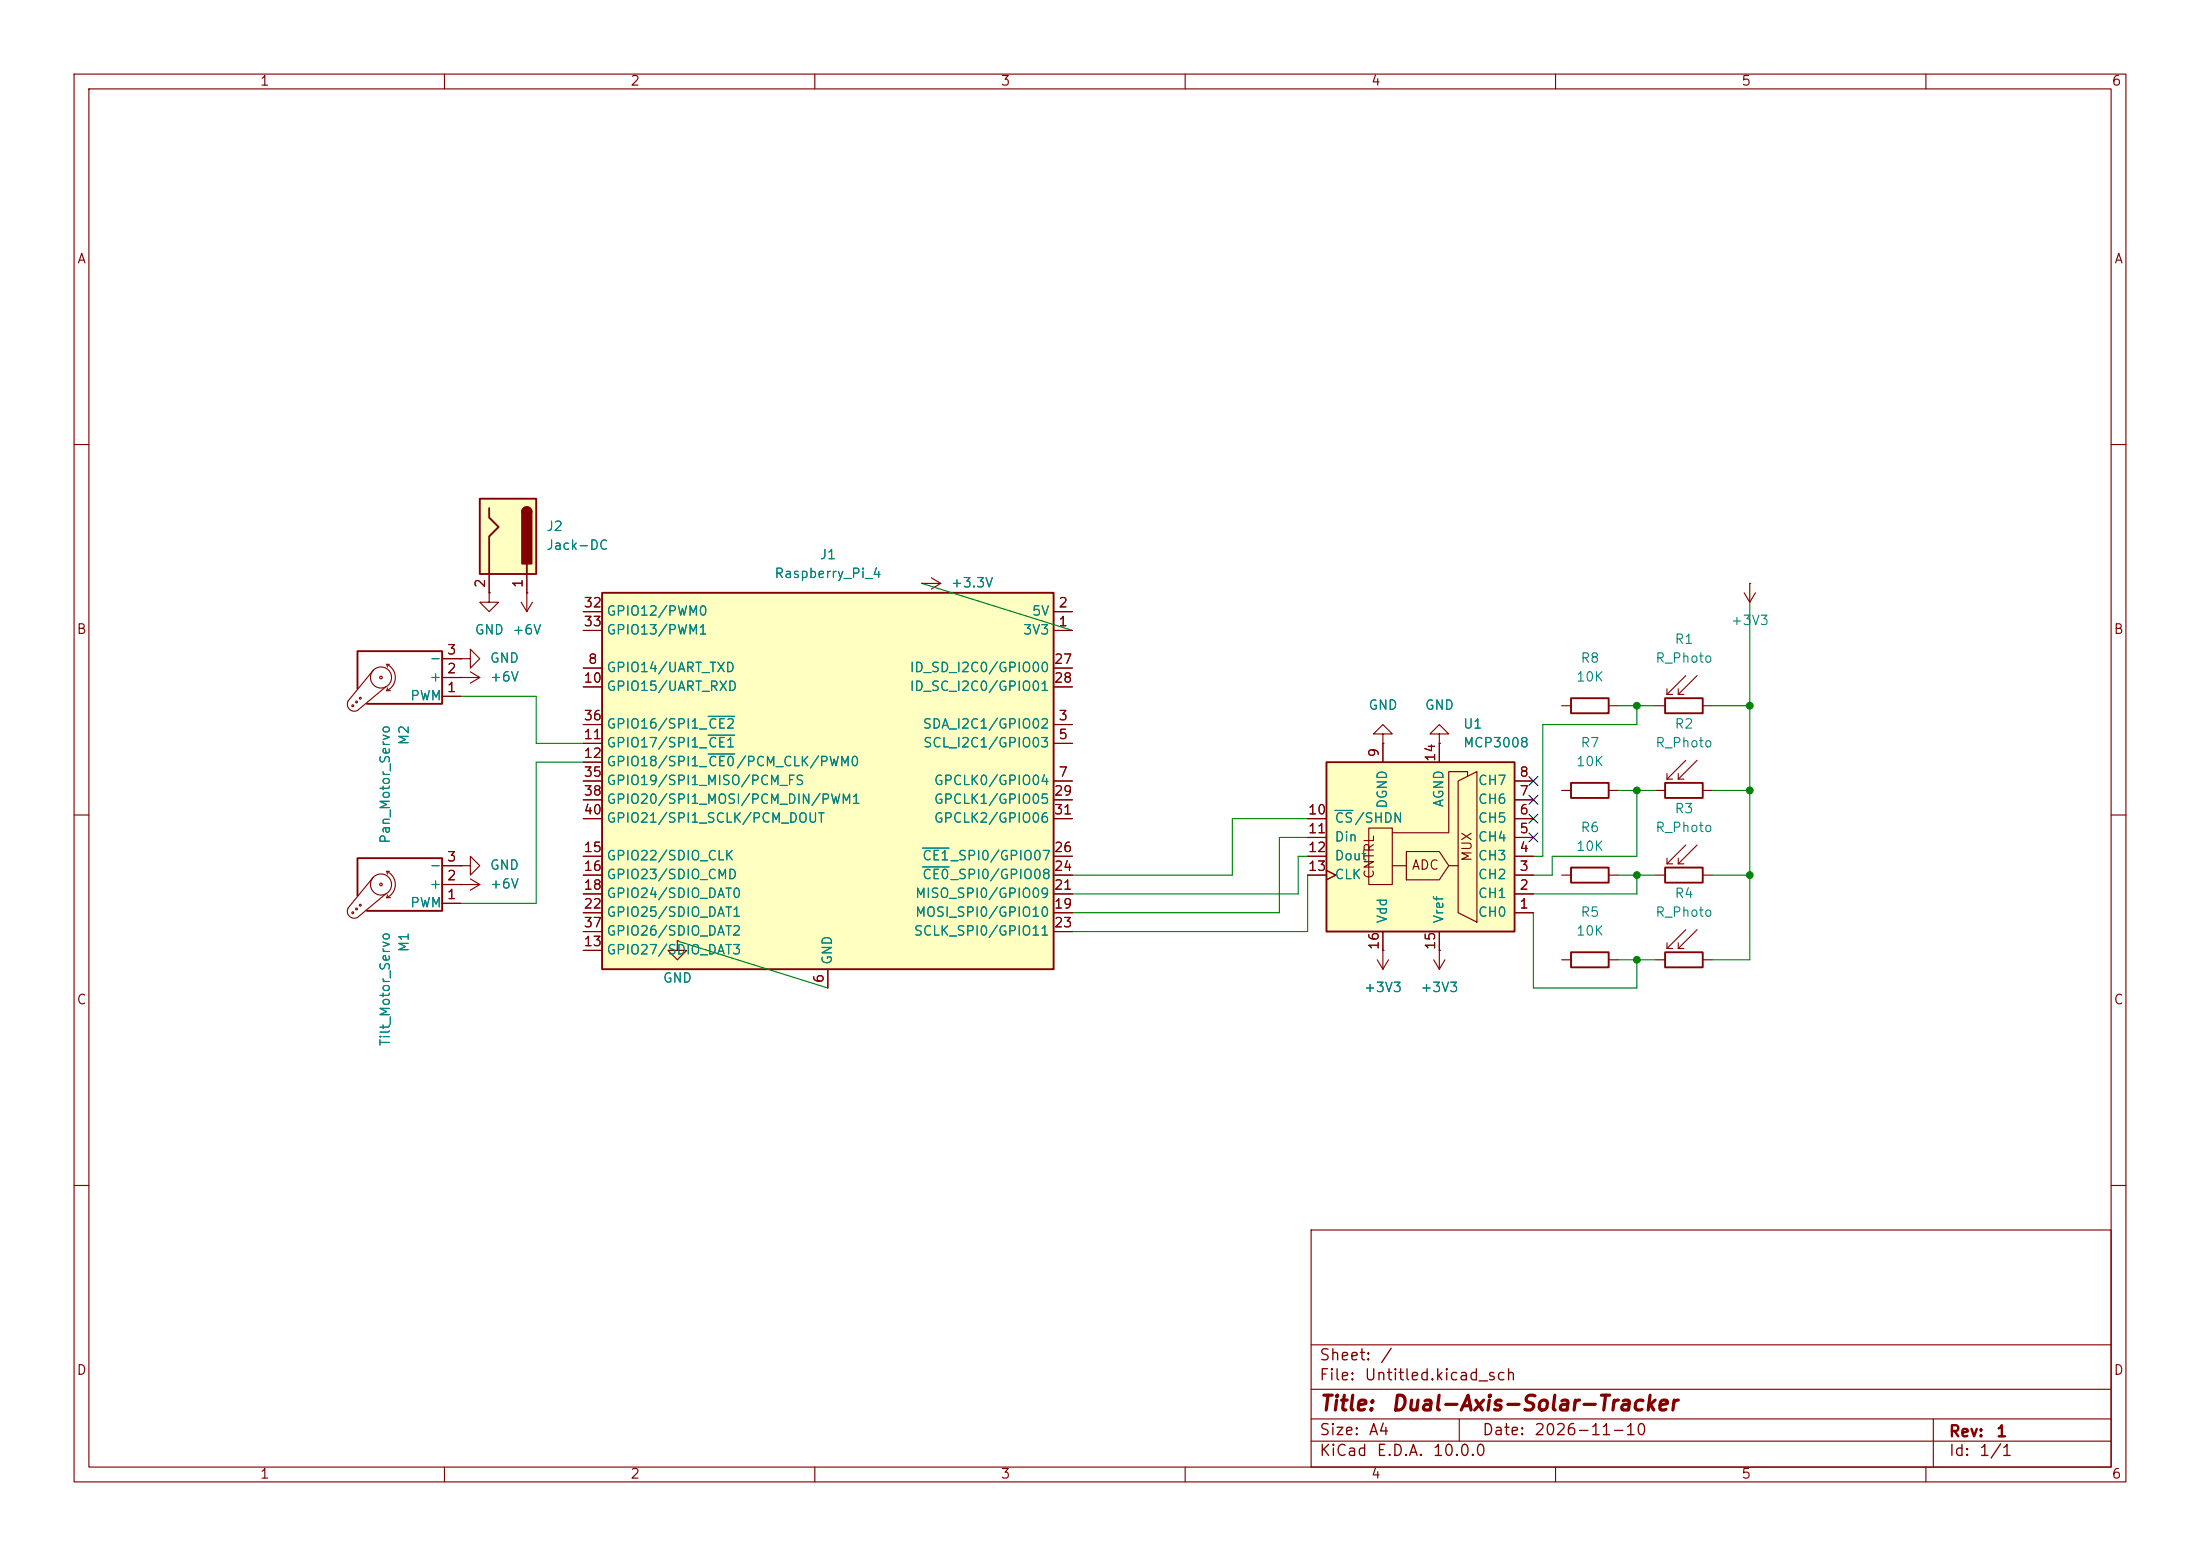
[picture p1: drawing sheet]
<svg xmlns="http://www.w3.org/2000/svg" width="297mm" height="210mm" viewBox="0 0 297 210" stroke-linecap="round" stroke-linejoin="round" font-family="sans-serif">
<g fill="none" stroke="#840000" stroke-width=".15">
<path d="M10 10h277v190h-277zM12 12h273v186h-273zM60 10v2M110 10v2M160 10v2M210 10v2M260 10v2M10 60h2M285 60h2M194.3 99.1h1.3l-1.3-1.3-1.3 1.3h1.3v1.2M10 110h2M194.3 100.3h.1"/>
<path d="M210.8 106.7h1.3M217.2 106.7h1.2M285 110h2M193.5 129.5l.8 1.3M194.3 128.3h.1M194.3 128.3v2.5M195.1 129.5l-.8 1.3M10 160h2M177 166h108v32h-108zM285 160h2M60 198v2M110 198v2"/>
<path d="M160 198v2M177 194.5h108M177 191.5h108M177 187.5h108M177 181.5h108M197 191.5v3M210 198v2M260 198v2M261 191.5v6.5"/>
</g>
<path d="M212.1 105.7h5.1v2h-5.1z" fill="none" stroke="#840000" stroke-width=".25"/>
<path d="M179.1 102.9h25.4v22.8h-25.4z" fill="#ffffc2"/>
<g fill="none" stroke="#840000" stroke-width=".15">
<path d="M236.2 78.7h.1M236.2 78.7v2.6M50.4 90.4l-3.4 4.2a.94 .94 0 0 0 .2 1.1 .94 .94 0 0 0 1.1 .2l3.8-3.2M52.2 89.7a1.93 1.93 0 0 1 1.2 1.7 1.93 1.93 0 0 1-1.2 1.8M52.2 93.2h.5M52.2 89.7h.4M52.2 89.7l.1 .3M52.3 92.8l-.1 .4M59.7 94h2.5M59.7 91.4h5.1M59.7 88.9h2.5M62.2 91.4h.1"/>
<path d="M62.2 88.9h1.3v-1.3l1.3 1.3-1.3 1.3v-1.3M62.2 88.9h.1M63.5 90.7l1.3 .7M64.8 91.4l-1.3 .8M186.7 99.1h1.3l-1.3-1.3-1.3 1.3h1.3v1.2M210.8 95.3h1.3M217.2 95.3h1.2M223.5 95.3h1.3M225 93.7h.8M225 93v.7M226.6 93v.7M226.6 93.7h.7"/>
<path d="M227.6 91.2l-2.6 2.5M229.1 91.2l-2.5 2.5M229.9 95.3h1.2M235.5 80l.7 1.3M237 80l-.8 1.3M50.4 118.4l-3.4 4.2a.94 .94 0 0 0 .2 1.1 .94 .94 0 0 0 1.1 .1l3.8-3.1M52.2 117.6a1.93 1.93 0 0 1 1.2 1.8 1.93 1.93 0 0 1-1.2 1.8M52.2 117.6h.4M52.2 117.6l.1 .4M59.7 116.8h2.5M59.7 119.4h5.1M62.2 119.4h.1"/>
<path d="M62.2 116.8h1.3v-1.2l1.3 1.2-1.3 1.3v-1.3M62.2 116.8h.1M63.5 118.6l1.3 .8M64.8 119.4l-1.3 .7M176.5 118.1h2.6M176.5 115.6h2.6M176.5 113h2.6M176.5 110.5h2.6M179.1 117.5l1.2 .6-1.2 .6M184.8 111.8h3.2v7.6h-3.2zM186.7 100.3h.1M186.7 100.3v2.6"/>
<path d="M188 116.8h1.9M189.9 114.9h4.4l1.3 1.9-1.3 1.9h-4.4zM194.3 100.3v2.6M195.6 116.8h1.2M196.8 105.4l2.6-1.3v20.4l-2.6-1.3zM198.1 104.8v-.7h-2.5v8.3h-7.6M204.5 118.1h2.5M204.5 115.6h2.5M204.5 113h2.5M204.5 110.5h2.5M204.5 108h2.5M204.5 105.4h2.5"/>
<path d="M210.8 118.1h1.3M217.2 118.1h1.2M223.5 118.1h1.3M223.5 106.7h1.3M225 104.4v.8M225 115.8v.8M225 105.2h.8M225 116.6h.8M226.6 104.4v.8M226.6 115.8v.8M226.6 105.2h.7M226.6 116.6h.7"/>
<path d="M227.6 102.6l-2.6 2.6M227.6 114l-2.6 2.6M229.1 102.6l-2.5 2.6M229.1 114l-2.5 2.6M229.9 118.1h1.2M229.9 106.7h1.2M52.2 121.2h.5M52.3 120.8l-.1 .4M59.7 121.9h2.5M186.7 125.7v2.6M194.3 125.7v2.6M204.5 123.2h2.5"/>
<path d="M204.5 120.7h2.5M210.8 129.5h1.3M217.2 129.5h1.2M223.5 129.5h1.3M225 127.3v.7M225 128h.8M226.6 127.3v.7M226.6 128h.7M227.6 125.5l-2.6 2.5M229.1 125.5l-2.5 2.5M229.9 129.5h1.2"/>
<circle cx="47.6" cy="95.3" r=".13"/>
<circle cx="48.1" cy="94.7" r=".13"/>
<circle cx="48.6" cy="94.2" r=".13"/>
<circle cx="51.4" cy="91.4" r=".18"/>
<circle cx="51.4" cy="91.4" r="1.42"/>
<circle cx="51.4" cy="119.4" r=".18"/>
<circle cx="51.4" cy="119.4" r="1.42"/>
<circle cx="47.6" cy="123.2" r=".13"/>
<circle cx="48.1" cy="122.7" r=".13"/>
<circle cx="48.6" cy="122.2" r=".13"/>
</g>
<path d="M48.3 93v-5.1h11.4v7.1h-10.2M212.1 94.2h5.1v2.1h-5.1zM224.8 94.2h5.1v2.1h-5.1zM179.1 102.9h25.4v22.8h-25.4zM212.1 117.1h5.1v2h-5.1zM224.8 105.7h5.1v2h-5.1zM224.8 117.1h5.1v2h-5.1zM48.3 120.9v-5.1h11.4v7.1h-10.2M212.1 128.5h5.1v2.1h-5.1zM224.8 128.5h5.1v2.1h-5.1z" fill="none" stroke="#840000" stroke-width=".25"/>
<path d="M180.2 109.4h2.4" fill="none" stroke="#008484" stroke-width=".15"/>
<path d="M64.8 67.3h7.6v10.2h-7.6z" fill="#ffffc2"/>
<path d="M64.8 67.3h7.6v10.2h-7.6zM66 68.6v1.3l1.3 1.2-1.3 1.3v5.1M70.5 69.1a.64 .64 0 0 1 .6-.6 .64 .64 0 0 1 .7 .6M71.1 76.2v1.3" fill="none" stroke="#840000" stroke-width=".25"/>
<g fill="#840000" stroke="#840000" stroke-width=".25">
<path d="M70.7 68.6a.64 .64 0 0 1 .7-.1 .64 .64 0 0 1 .4 .6h-1.3z"/>
<path d="M70.5 69.1h1.3v7h-1.3z"/>
</g>
<path d="M66 77.5v2.5M71.1 77.5v5.1M66 80v1.3h1.3l-1.3 1.3-1.2-1.3h1.2M66 80h.1M70.4 81.3l.7 1.3M71.1 80h.1M71.9 81.3l-.8 1.3" fill="none" stroke="#840000" stroke-width=".15"/>
<path d="M81.3 80h60.9v50.8h-60.9z" fill="#ffffc2"/>
<path d="M81.3 80h60.9v50.8h-60.9z" fill="none" stroke="#840000" stroke-width=".25"/>
<g fill="none" stroke="#840000" stroke-width=".15">
<path d="M66 77.5v2.5M71.1 77.5v2.5M124.5 78.7h.1M124.5 78.7h2.5M125.7 78l1.3 .7M127 78.7l-1.3 .8M59.7 94h2.5M59.7 91.4h2.5M59.7 88.9h2.5M62.2 91.4h.1M62.2 88.9h.1M66 80h.1"/>
<path d="M71.1 80h.1M78.7 85.1h2.6M78.7 82.6h2.6M78.7 97.8h2.6M78.7 90.2h2.6M78.7 92.7h2.6M142.2 85.1h2.6M142.2 82.6h2.6M142.2 97.8h2.6M142.2 90.2h2.6M142.2 92.7h2.6M59.7 119.4h2.5"/>
<path d="M59.7 116.8h2.5M62.2 119.4h.1M62.2 116.8h.1M78.7 100.3h2.6M78.7 105.4h2.6M78.7 102.9h2.6M78.7 115.6h2.6M78.7 118.1h2.6M78.7 108h2.6M78.7 110.5h2.6M142.2 100.3h2.6M142.2 105.4h2.6"/>
<path d="M142.2 115.6h2.6M142.2 118.1h2.6M142.2 108h2.6M142.2 110.5h2.6M176.5 115.6h2.6M176.5 118.1h2.6M176.5 110.5h2.6M176.5 113h2.6M179.1 117.5l1.2 .6-1.2 .6M186.7 100.3h.1M186.7 100.3v2.6M194.3 100.3h.1"/>
<path d="M194.3 100.3v2.6M204.5 105.4h2.5M204.5 115.6h2.5M204.5 118.1h2.5M204.5 108h2.5M204.5 110.5h2.5M204.5 113h2.5M59.7 121.9h2.5M78.7 128.3h2.6M78.7 120.7h2.6M78.7 123.2h2.6M78.7 125.7h2.6"/>
<path d="M91.4 127v1.3h1.3l-1.3 1.2-1.2-1.2h1.2M91.4 127h.1M111.8 130.8v2.6M142.2 120.7h2.6M142.2 123.2h2.6M142.2 125.7h2.6M185.9 129.5l.8 1.3M186.7 128.3h.1M186.7 125.7v5.1M187.5 129.5l-.8 1.3M194.3 128.3h.1M194.3 125.7v2.6"/>
<path d="M204.5 120.7h2.5M204.5 123.2h2.5"/>
</g>
<path d="M95.6 99.2h3.6M95.6 96.7h3.6M95.6 101.8h3.6M124.5 117h3.6M124.5 114.5h3.6M180.2 109.4h2.4" fill="none" stroke="#008484" stroke-width=".15"/>
<g fill="none" stroke="#008400" stroke-width=".15">
<path d="M124.5 78.7l20.3 6.4M62.2 94h10.2v6.3h6.3M218.4 95.3h5.1M221 95.3v2.5h-12.7v17.8h-1.3M231.1 95.3h5.1M236.2 81.3v48.2h-5.1M78.7 102.9h-6.3v19h-10.2M176.5 113h-3.8v10.2h-27.9M176.5 110.5h-10.1v7.6h-21.6M176.5 115.6h-1.2v5.1h-30.5M176.5 118.1v7.6h-31.7M218.4 106.7h5.1"/>
<path d="M218.4 118.1h5.1M221 106.7v8.9h-11.5v2.5h-2.5M221 118.1v2.6h-14M231.1 106.7h5.1M231.1 118.1h5.1M91.4 127l20.4 6.4M207 123.2v10.2h14v-3.9M218.4 129.5h5.1"/>
</g>
<path d="M206.4 107.3l1.2 1.3M206.4 104.8l1.2 1.2M206.4 112.4l1.2 1.2M206.4 109.9l1.2 1.2M207.6 107.3l-1.2 1.3M207.6 104.8l-1.2 1.2M207.6 112.4l-1.2 1.2M207.6 109.9l-1.2 1.2" fill="none" stroke="#000084" stroke-width=".15"/>
<g fill="#008400" stroke="#008400" stroke-width=".14">
<circle cx="236.2" cy="118.1" r=".46"/>
<circle cx="236.2" cy="106.7" r=".46"/>
<circle cx="221" cy="129.5" r=".46"/>
<circle cx="221" cy="118.1" r=".46"/>
<circle cx="221" cy="95.3" r=".46"/>
<circle cx="236.2" cy="95.3" r=".46"/>
<circle cx="221" cy="106.7" r=".46"/>
</g>
<g font-size="2" fill="#840000">
<text x="178" y="190.9">Title:</text>
<text x="187.7" y="190.9">Dual-Axis-Solar-Tracker</text>
</g>
<g font-size="1.5" fill="#840000">
<text x="178" y="184">Sheet:</text>
<text x="186.2" y="184">/</text>
<text x="178" y="186.7">File:</text>
<text x="184.1" y="186.7">Untitled.kicad_sch</text>
<text x="178" y="196.9">KiCad</text>
<text x="178" y="194.1">Size:</text>
<text x="184.7" y="194.1">A4</text>
<text x="185.7" y="196.9">E.D.A.</text>
<text x="193.3" y="196.9">10.0.0</text>
<text x="200" y="194.1">Date:</text>
<text x="207" y="194.1">2026-11-10</text>
<text x="263" y="194.3">Rev:</text>
<text x="263" y="196.9">Id:</text>
<text x="267.1" y="196.9">1/1</text>
<text x="269.4" y="194.3">1</text>
</g>
<g font-size="1.3" fill="#840000">
<text x="35" y="11.9">1</text>
<text x="85" y="11.9">2</text>
<text x="135" y="11.9">3</text>
<text x="185" y="11.9">4</text>
<text x="235" y="11.9">5</text>
<text x="285" y="11.9">6</text>
<text x="10.3" y="35.9">A</text>
<text x="285.3" y="35.9">A</text>
<text x="65.8" y="79.4" transform="rotate(-90 65.8 79.4)">2</text>
<text x="70.9" y="79.4" transform="rotate(-90 70.9 79.4)">1</text>
<text x="78.7" y="82.3">32</text>
<text x="142.8" y="82.3">2</text>
<text x="10.3" y="85.9">B</text>
<text x="60.3" y="88.6">3</text>
<text x="78.7" y="84.8">33</text>
<text x="79.3" y="89.9">8</text>
<text x="142.2" y="89.9">27</text>
<text x="142.8" y="84.8">1</text>
<text x="285.3" y="85.9">B</text>
<text x="60.3" y="93.7">1</text>
<text x="60.3" y="91.2">2</text>
<text x="78.7" y="92.5">10</text>
<text x="142.2" y="92.5">28</text>
<text x="78.7" y="100.1">11</text>
<text x="78.7" y="97.5">36</text>
<text x="142.8" y="97.5">3</text>
<text x="142.8" y="100.1">5</text>
<text x="78.7" y="102.6">12</text>
<text x="78.7" y="105.2">35</text>
<text x="78.7" y="107.7">38</text>
<text x="142.2" y="107.7">29</text>
<text x="142.8" y="105.2">7</text>
<text x="186.4" y="102.3" transform="rotate(-90 186.4 102.3)">9</text>
<text x="194.1" y="102.9" transform="rotate(-90 194.1 102.9)">14</text>
<text x="205" y="107.7">7</text>
<text x="205" y="105.2">8</text>
<text x="78.7" y="110.2">40</text>
<text x="142.2" y="110.2">31</text>
<text x="176.5" y="110.2">10</text>
<text x="176.5" y="112.8">11</text>
<text x="205" y="112.8">5</text>
<text x="205" y="110.2">6</text>
<text x="60.3" y="119.1">2</text>
<text x="60.3" y="116.6">3</text>
<text x="78.7" y="115.3">15</text>
<text x="78.7" y="117.9">16</text>
<text x="142.2" y="117.9">24</text>
<text x="142.2" y="115.3">26</text>
<text x="176.5" y="115.3">12</text>
<text x="176.5" y="117.9">13</text>
<text x="185.8" y="118.7" transform="rotate(-90 185.8 118.7)">CNTRL</text>
<text x="190.5" y="117.7">ADC</text>
<text x="199" y="116.4" transform="rotate(-90 199 116.4)">MUX</text>
<text x="205" y="117.9">3</text>
<text x="205" y="115.3">4</text>
<text x="60.3" y="121.7">1</text>
<text x="78.7" y="120.4">18</text>
<text x="78.7" y="122.9">22</text>
<text x="78.7" y="125.5">37</text>
<text x="142.2" y="122.9">19</text>
<text x="142.2" y="120.4">21</text>
<text x="142.2" y="125.5">23</text>
<text x="205" y="122.9">1</text>
<text x="205" y="120.4">2</text>
<text x="78.7" y="128">13</text>
<text x="186.4" y="128.3" transform="rotate(-90 186.4 128.3)">16</text>
<text x="194.1" y="128.3" transform="rotate(-90 194.1 128.3)">15</text>
<text x="10.3" y="135.9">C</text>
<text x="111.5" y="132.8" transform="rotate(-90 111.5 132.8)">6</text>
<text x="285.3" y="135.9">C</text>
<text x="10.3" y="185.9">D</text>
<text x="285.3" y="185.9">D</text>
<text x="35" y="199.9">1</text>
<text x="85" y="199.9">2</text>
<text x="135" y="199.9">3</text>
<text x="185" y="199.9">4</text>
<text x="235" y="199.9">5</text>
<text x="285" y="199.9">6</text>
</g>
<g font-size="1.3" fill="#008484">
<text x="73.7" y="72">J2</text>
<text x="73.7" y="74.5">Jack-DC</text>
<text x="110.6" y="75.8">J1</text>
<text x="81.8" y="83.4">GPIO12/PWM0</text>
<text x="104.5" y="78.3">Raspberry_Pi_4</text>
<text x="128.3" y="79.6">+3.3V</text>
<text x="139.2" y="83.4">5V</text>
<text x="57.9" y="89.8">-</text>
<text x="64" y="86">GND</text>
<text x="66" y="89.8">GND</text>
<text x="69.1" y="86">+6V</text>
<text x="81.8" y="86">GPIO13/PWM1</text>
<text x="138" y="86">3V3</text>
<text x="213.3" y="89.8">R8</text>
<text x="223.4" y="89.8">R_Photo</text>
<text x="226" y="87.2">R1</text>
<text x="233.6" y="84.7">+3V3</text>
<text x="55.3" y="94.8">PWM</text>
<text x="57.9" y="92.3">+</text>
<text x="66" y="92.3">+6V</text>
<text x="81.8" y="91">GPIO14/UART_TXD</text>
<text x="81.8" y="93.6">GPIO15/UART_RXD</text>
<text x="122.7" y="91">ID_SD_I2C0/GPIO00</text>
<text x="122.7" y="93.6">ID_SC_I2C0/GPIO01</text>
<text x="212.7" y="92.3">10K</text>
<text x="55.5" y="100.7" transform="rotate(-90 55.5 100.7)">M2</text>
<text x="81.8" y="101.2">GPIO17/SPI1_CE1</text>
<text x="81.8" y="98.7">GPIO16/SPI1_CE2</text>
<text x="124.5" y="98.7">SDA_I2C1/GPIO02</text>
<text x="124.5" y="101.2">SCL_I2C1/GPIO03</text>
<text x="184.7" y="96.1">GND</text>
<text x="192.3" y="96.1">GND</text>
<text x="197.4" y="98.7">U1</text>
<text x="197.4" y="101.2">MCP3008</text>
<text x="213.3" y="101.2">R7</text>
<text x="223.4" y="101.2">R_Photo</text>
<text x="226" y="98.7">R2</text>
<text x="81.8" y="103.7">GPIO18/SPI1_CE0/PCM_CLK/PWM0</text>
<text x="81.8" y="106.3">GPIO19/SPI1_MISO/PCM_FS</text>
<text x="126" y="106.3">GPCLK0/GPIO04</text>
<text x="199.4" y="106.3">CH7</text>
<text x="212.7" y="103.7">10K</text>
<text x="52.9" y="114" transform="rotate(-90 52.9 114)">Pan_Motor_Servo</text>
<text x="81.8" y="108.8">GPIO20/SPI1_MOSI/PCM_DIN/PWM1</text>
<text x="81.8" y="111.4">GPIO21/SPI1_SCLK/PCM_DOUT</text>
<text x="126" y="108.8">GPCLK1/GPIO05</text>
<text x="126" y="111.4">GPCLK2/GPIO06</text>
<text x="180.1" y="111.4">CS/SHDN</text>
<text x="180.1" y="113.9">Din</text>
<text x="187.6" y="109.2" transform="rotate(-90 187.6 109.2)">DGND</text>
<text x="195.2" y="109" transform="rotate(-90 195.2 109)">AGND</text>
<text x="199.4" y="113.9">CH4</text>
<text x="199.4" y="111.4">CH5</text>
<text x="199.4" y="108.8">CH6</text>
<text x="213.3" y="112.6">R6</text>
<text x="223.4" y="112.6">R_Photo</text>
<text x="226" y="110.1">R3</text>
<text x="57.9" y="117.7">-</text>
<text x="66" y="117.7">GND</text>
<text x="81.8" y="116.4">GPIO22/SDIO_CLK</text>
<text x="81.8" y="119">GPIO23/SDIO_CMD</text>
<text x="124.4" y="119">CE0_SPI0/GPIO08</text>
<text x="124.4" y="116.4">CE1_SPI0/GPIO07</text>
<text x="180.1" y="116.4">Dout</text>
<text x="180.1" y="119">CLK</text>
<text x="199.4" y="119">CH2</text>
<text x="199.4" y="116.4">CH3</text>
<text x="212.7" y="115.2">10K</text>
<text x="55.3" y="122.8">PWM</text>
<text x="57.9" y="120.2">+</text>
<text x="66" y="120.2">+6V</text>
<text x="81.8" y="121.5">GPIO24/SDIO_DAT0</text>
<text x="81.8" y="124.1">GPIO25/SDIO_DAT1</text>
<text x="123.4" y="124.1">MOSI_SPI0/GPIO10</text>
<text x="123.4" y="121.5">MISO_SPI0/GPIO09</text>
<text x="187.6" y="124.7" transform="rotate(-90 187.6 124.7)">Vdd</text>
<text x="195.2" y="124.7" transform="rotate(-90 195.2 124.7)">Vref</text>
<text x="199.4" y="124.1">CH0</text>
<text x="199.4" y="121.5">CH1</text>
<text x="213.3" y="124.1">R5</text>
<text x="223.4" y="124.1">R_Photo</text>
<text x="226" y="121.5">R4</text>
<text x="55.5" y="128.6" transform="rotate(-90 55.5 128.6)">M1</text>
<text x="81.8" y="129.1">GPIO27/SDIO_DAT3</text>
<text x="81.8" y="126.6">GPIO26/SDIO_DAT2</text>
<text x="112.6" y="130.3" transform="rotate(-90 112.6 130.3)">GND</text>
<text x="123.3" y="126.6">SCLK_SPI0/GPIO11</text>
<text x="212.7" y="126.6">10K</text>
<text x="89.4" y="132.9">GND</text>
<text x="184" y="134.2">+3V3</text>
<text x="191.7" y="134.2">+3V3</text>
<text x="52.9" y="141.3" transform="rotate(-90 52.9 141.3)">Tilt_Motor_Servo</text>
</g>
</svg>
